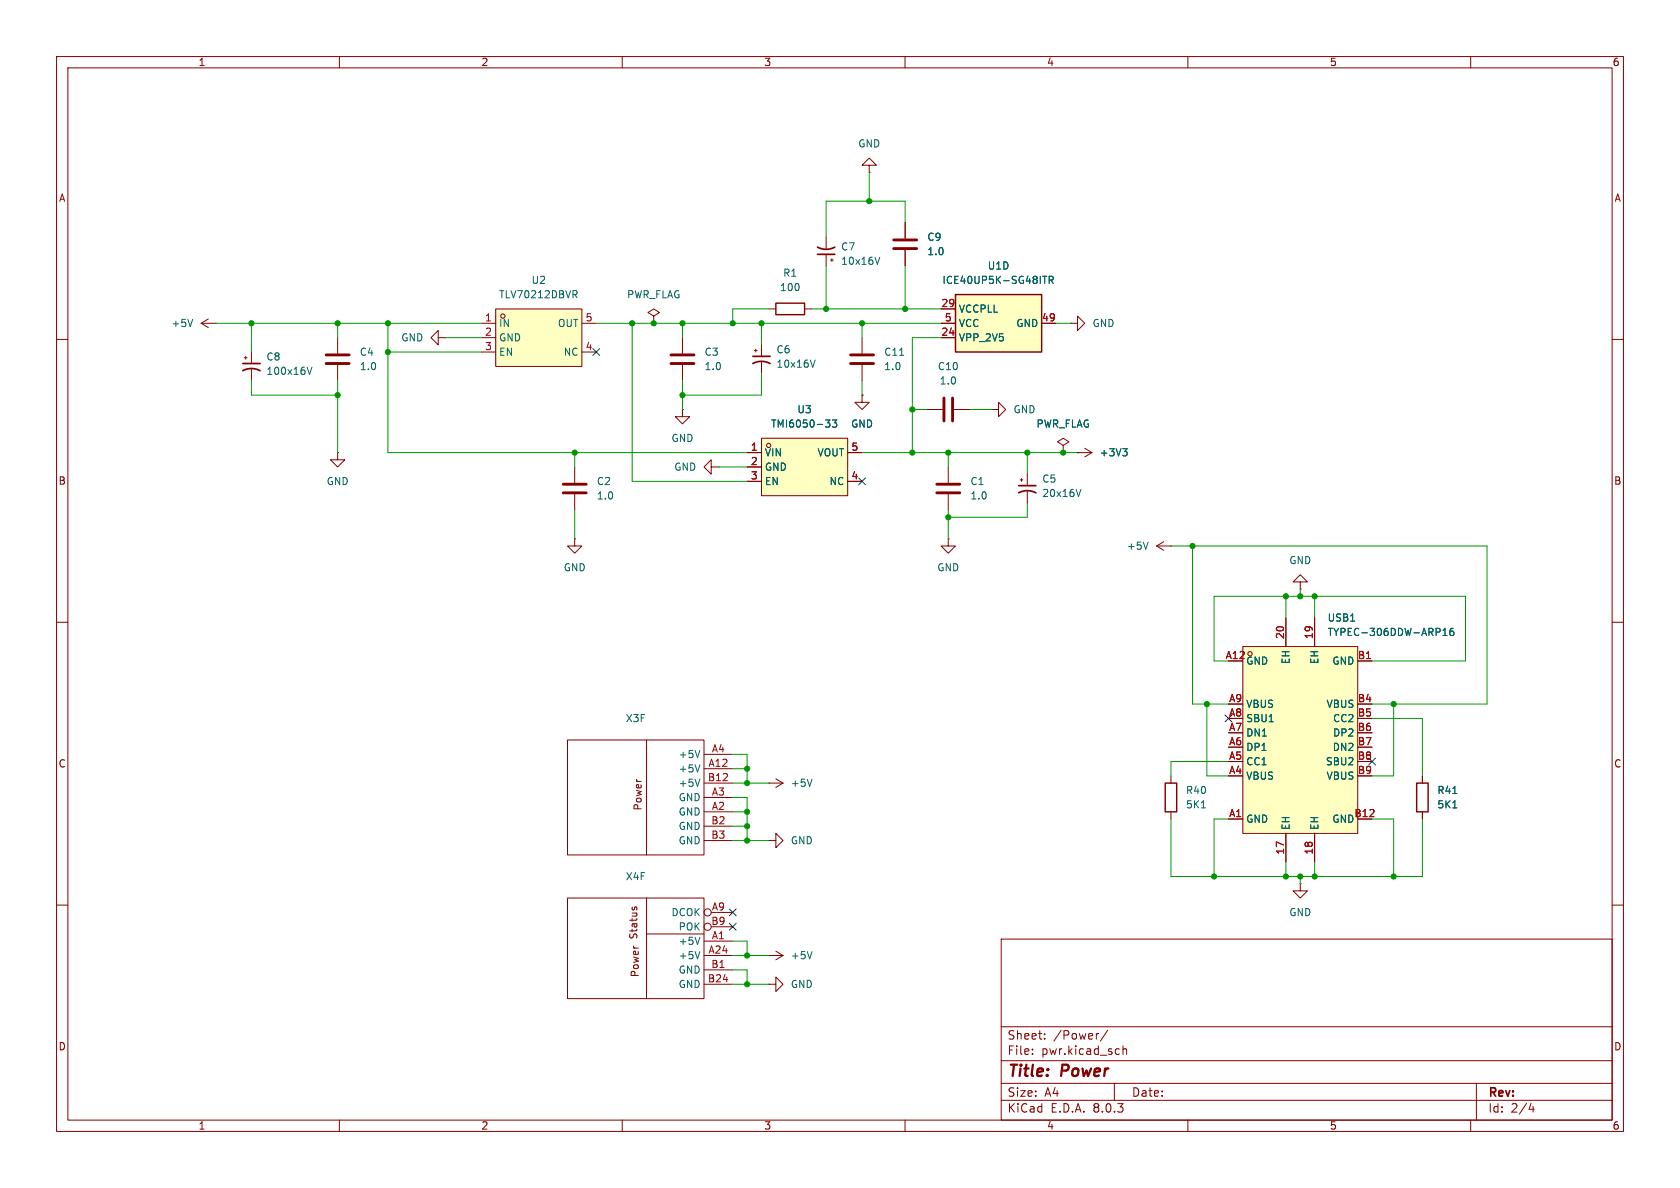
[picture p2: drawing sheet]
<svg xmlns="http://www.w3.org/2000/svg" width="297mm" height="210mm" viewBox="0 0 297 210" stroke-linecap="round" stroke-linejoin="round" font-family="sans-serif">
<g fill="none" stroke="#840000" stroke-width=".18">
<path d="M10 10h277v190h-277zM12 12h273v186h-273zM60 10v2M110 10v2M160 10v2M210 10v2M260 10v2M10 60h2M35.6 57.2l1.2 .7M35.6 57.2h2.5M36.8 56.4l-1.2 .8M38.1 57.2h.1"/>
<path d="M59.7 59.7v2.8M77.5 59.7v-1.3l-1.3 1.3 1.3 1.3v-1.3h1.2M78.7 59.7h.1M120.6 59.7v2.8M189.2 57.2h1.3v-1.3l1.3 1.3-1.3 1.2v-1.2M189.2 57.2h.1M285 60h2M43.2 63.2h.5M43.4 63v.5M44.4 62.2v2.1M44.4 65.3v2M59.7 64.5v2.8"/>
<path d="M120.6 72.4v1.3h1.3l-1.3 1.2-1.2-1.2h1.2M120.6 72.4h.1M120.6 64.5v2.8M175.3 72.4h1.2v-1.3l1.3 1.3-1.3 1.3v-1.3M175.3 72.4h.1M188 78.7l1-.6-1-.6-1.1 .6 1.1 .6v1.3M191.8 79.2l1.2 .8M59.7 80v1.3h1.3l-1.3 1.3-1.3-1.3h1.3M59.7 80h.1M101.6 95.3v1.2h1.3l-1.3 1.3-1.3-1.3h1.3M101.6 95.3h.1M101.6 82.6v2.7"/>
<path d="M101.6 87.4v2.8M125.7 82.6v-1.3l-1.2 1.3 1.2 1.2v-1.2h1.3M127 82.6h.1M167.6 95.3v1.2h1.3l-1.3 1.3-1.2-1.3h1.2M167.6 95.3h.1M167.6 82.6v2.7M167.6 87.4v2.8M180.3 84.8h.5M180.6 84.6v.5M181.6 83.8v2.1M181.6 86.9v2M188 80h.1"/>
<path d="M190.5 80h.1M190.5 80h2.5M193 80l-1.2 .8M204.5 96.5l1.2 .8M204.5 96.5h2.5M205.7 95.8l-1.2 .7M207 96.5h.1M10 110h2M229.9 102.9h1.2l-1.2-1.3-1.3 1.3h1.3v1.2M229.9 104.1h.1M285 110h2M251.5 137.2v1.2"/>
<path d="M10 160h2M251.5 143.5v1.3M285 160h2M177 166h108v32h-108zM60 198v2M110 198v2M160 198v2M177 194.5h108M177 191.5h108M177 187.5h108M177 181.5h108M182.5 186.3v.1"/>
<path d="M182.5 185.5v.1M184.7 183.6v.1M184.7 182.8v.1M194.2 182.7l-.2 .1M195.8 182.1l-1.3 2M197 191.5v3M198.5 184.9v1.5M198.5 185.5l.2-.1 .4 .1 .1 .9M210 198v2M260 198v2M261 191.5v6.5M270.7 195l-.4 1.1h.9"/>
<path d="M271 195.6v1"/>
</g>
<path d="M42.9 65.5a3.2 3.2 0 0 1 3.1 0M42.9 64.3h3.1M180.1 87.1a3.2 3.2 0 0 1 3 0M180.1 85.9h3" fill="none" stroke="#840000" stroke-width=".3"/>
<path d="M34.1 56.5l-.5 1.2M54.3 64.9l.4 1.3 .4-1.3M198.5 79.3h.8l-.5 .5M199 79.8l.3 .2v.3l-.3 .3M191.1 86.5l-.4 1.3M203 95.8l-.5 1.3M256.8 140.3h.8M256.8 142.8h.8" fill="none" stroke="#006464" stroke-width=".18"/>
<path d="M57.7 64.3h4M57.7 62.7h4M118.6 64.3h4.1M118.6 62.7h4.1M99.6 87.1h4M99.6 85.6h4M165.6 87.1h4.1M165.6 85.6h4.1" fill="none" stroke="#840000" stroke-width=".51"/>
<path d="M250.4 138.4h2.1v5.1h-2.1z" fill="none" stroke="#840000" stroke-width=".25"/>
<path d="M87.6 54.6h15.3v10.2h-15.3z" fill="#ffffc2"/>
<g fill="none" stroke="#840000" stroke-width=".18">
<path d="M85.1 57.2h2.5M85.1 59.7h2.5M87.6 54.6h15.3v10.2h-15.3zM102.9 57.2h2.5M115.6 55.9l1-.7-1-.6-1 .6 1 .7v1.3M115.6 57.2h.1M85.1 62.2h2.5M102.9 62.2h2.5M229.9 156.2v1.3h1.2l-1.2 1.3-1.3-1.3h1.3M229.9 156.2h.1"/>
<circle cx="88.9" cy="55.9" r=".38"/>
</g>
<path d="M101.3 51.4h.5l.2 .2-.1 .4h-.6M101.6 52l.4 .6" fill="none" stroke="#006464" stroke-width=".18"/>
<path d="M168.9 52.1h15.2v10.1h-15.2z" fill="#ffffc2"/>
<path d="M168.9 52.1h15.2v10.1h-15.2z" fill="none" stroke="#840000" stroke-width=".25"/>
<path d="M166.4 59.7h2.5M166.4 54.6h2.5M166.4 57.2h2.5M184.1 57.2h2.6M163.8 72.4h2.8M168.7 72.4h2.7" fill="none" stroke="#840000" stroke-width=".18"/>
<path d="M184.3 48.8h.8M184.7 48.8v1.3M185.5 49.5l.6-.1 .1-.1-.1-.3-.6-.2v1.3M185.8 49.5l.4 .6" fill="none" stroke="#006464" stroke-width=".18"/>
<path d="M166.9 70.4v4M168.4 70.4v4" fill="none" stroke="#840000" stroke-width=".51"/>
<path d="M219.7 114.3h20.3v33h-20.3z" fill="#ffffc2"/>
<g fill="none" stroke="#840000" stroke-width=".18">
<path d="M146 41.9v2M146 45v2M146.8 46h.5M147.1 45.7v.5M219.7 114.3h20.3v33h-20.3zM227.3 109.2v5.1M232.4 109.2v5.1M240 116.8h2.6M100.3 130.8h24.2v20.3h-24.2zM114.3 130.8v20.3M124.5 138.4h5M124.5 135.9h5"/>
<path d="M124.5 133.4h5M135.9 138.4h.1M135.9 138.4h2.5M137.2 137.7l1.2 .7M138.4 138.4l-1.2 .8M207 137.2v1.2M100.3 158.8h24.2v17.7h-24.2zM114.3 158.8v17.7M124.5 143.5h5M124.5 141h5M124.5 146.1h5M124.5 148.6h5"/>
<path d="M135.9 148.6h1.3v-1.3l1.2 1.3-1.2 1.3v-1.3M135.9 148.6h.1M207 143.5v1.3M217.2 144.8h2.5M227.3 147.3v5.1M232.4 147.3v5.1M111.8 160.4l-.1 .3M112.2 160.7v-.3l.2-.1 .2 .2v.2M114.3 165.1h10.2M124.5 166.4h5M124.5 168.9h5M124.5 171.5h5"/>
<path d="M124.5 174h5M125.7 161.3h3.8M125.7 163.8h3.8M135.9 174h1.3v-1.3l1.2 1.3-1.2 1.3v-1.3M135.9 174h.1M135.9 168.9h.1M135.9 168.9h2.5M137.2 168.1l1.2 .8M138.4 168.9l-1.2 .8"/>
<circle cx="221" cy="115.6" r=".38"/>
<circle cx="125.1" cy="163.8" r=".63"/>
<circle cx="125.1" cy="161.3" r=".63"/>
</g>
<path d="M155.5 45.5l-.4 1.2M255.1 112.3h.7M255.1 111.4l.4-.3v1.2M256.9 111.1h-.4a.86 .86 0 0 0 0 1.2l.5-.1v-.4l-.2-.2h-.4l-.1 .2M123.7 135.2l-.4 1.3M123.7 132.7l-.4 1.2M123.7 137.7l-.4 1.3M143.6 137.7l-.5 1.3M212.4 142.8h.7M123.7 165.7l-.4 1.2M123.7 168.2l-.4 1.3M143.6 168.2l-.5 1.3" fill="none" stroke="#006464" stroke-width=".18"/>
<path d="M206 138.4h2v5.1h-2z" fill="none" stroke="#840000" stroke-width=".25"/>
<path d="M144.5 43.7a3.2 3.2 0 0 0 3.1 0M144.5 45h3.1" fill="none" stroke="#840000" stroke-width=".3"/>
<path d="M134.6 77.5h15.3v10.1h-15.3z" fill="#ffffc2"/>
<g fill="none" stroke="#840000" stroke-width=".18">
<path d="M153.7 29.2h1.2l-1.2-1.3-1.3 1.3h1.3v1.3M153.7 30.5h.1M160 39.4v2.8M135.9 54.6h1.3M142.2 54.6h1.3M152.4 59.7v2.8M160 44.2v2.8M166.4 54.6h2.5M166.4 59.7h2.5M166.4 57.2h2.5M184.1 57.2h2.6M133.3 62h.6"/>
<path d="M133.6 61.7v.5M134.6 77.5h15.3v10.1h-15.3zM134.6 61v2M134.6 64v2M152.4 69.9v1.2h1.3l-1.3 1.3-1.3-1.3h1.3M152.4 69.9h.1M152.4 64.5v2.8M132.1 80h2.5M132.1 82.6h2.5M132.1 85.1h2.5M149.9 80h2.5M149.9 85.1h2.5"/>
<path d="M188 80h.1M190.5 80h.1M227.3 109.2v5.1M232.4 109.2v5.1M240 116.8h2.6M251.5 137.2v1.2M217.2 144.8h2.5M227.3 147.3v5.1M232.4 147.3v5.1M251.5 143.5v1.3"/>
<circle cx="135.9" cy="78.7" r=".38"/>
</g>
<g fill="none" stroke="#006464" stroke-width=".18">
<path d="M184.3 48.8h.8M184.7 48.8v1.3M185.5 49.5l.6-.1 .1-.1-.1-.3-.6-.2v1.3M185.8 49.5l.4 .6M144.1 63.6l-.4 1.3M145.9 74.2h.8l-.4 .5 .4 .1v.5l-.2 .2h-.4M147.1 74.2h.8l-.4 .5 .4 .1v.6l-.2 .1-.6-.1M159 62.8h.8M198.5 79.3h.8l-.5 .5M199 79.8l.3 .2v.3l-.3 .3M255.1 112.3h.7M255.1 111.4l.4-.3v1.2"/>
<path d="M256.9 111.1h-.4a.86 .86 0 0 0 0 1.2l.5-.1v-.4l-.2-.2h-.4l-.1 .2M256.8 140.3h.8M256.8 142.8h.8"/>
</g>
<path d="M158 43.9h4.1M158 42.4h4.1M150.4 64.3h4M150.4 62.7h4" fill="none" stroke="#840000" stroke-width=".51"/>
<path d="M133.1 64.3a3.2 3.2 0 0 1 3 0M133.1 63h3" fill="none" stroke="#840000" stroke-width=".3"/>
<path d="M137.2 53.6h5v2h-5z" fill="none" stroke="#840000" stroke-width=".25"/>
<g fill="none" stroke="#009600" stroke-width=".18">
<path d="M153.7 30.5v5.1M160 39.4v-3.8h-14v6.3M38.1 57.2h47M44.4 57.2v5M59.7 57.2v2.5M68.6 57.2v22.8h63.5M78.7 59.7h6.4M105.4 57.2h61M111.8 57.2v27.9h20.3M120.6 57.2v2.5M134.6 57.2v3.8M135.9 54.6h-6.4v2.6"/>
<path d="M143.5 54.6h22.9M146 47v7.6M152.4 57.2v2.5M160 47v7.6M166.4 59.7h-5.1v20.3M186.7 57.2h2.5M44.4 67.3v2.6h15.3M59.7 67.3v12.7M68.6 62.2h16.5M120.6 67.3v5.1M134.6 66v3.9h-14M152.4 67.3v2.6"/>
<path d="M161.3 72.4h2.5M171.4 72.4h3.9M101.6 80v2.6M101.6 90.2v5.1M127 82.6h5.1M152.4 80h38.1M167.6 80v2.6M167.6 90.2v5.1M181.6 88.9v2.5h-14M181.6 80v3.8M207 96.5h55.9v28h-20.3M210.8 96.5v28h6.4"/>
<path d="M217.2 116.8h-2.6v-11.4h44.5v11.4h-16.5M227.3 105.4v3.8M229.9 104.1v1.3M232.4 105.4v3.8M129.5 133.4h2.6v5M129.5 138.4h6.4M129.5 135.9h2.6M213.4 124.5v12.7h3.8M217.2 134.6h-10.2v2.6M242.6 127h8.9v10.2M246.4 124.5v12.7h-3.8M129.5 141h2.6v7.6"/>
<path d="M129.5 148.6h6.4M129.5 146.1h2.6M129.5 143.5h2.6M207 144.8v10.1h44.5v-10.1M217.2 144.8h-2.6v10.1M227.3 152.4v2.5M229.9 154.9v1.3M232.4 152.4v2.5M242.6 144.8h3.8v10.1M129.5 166.4h2.6v2.5M129.5 171.5h2.6v2.5M129.5 174h6.4"/>
<path d="M129.5 168.9h6.4"/>
</g>
<path d="M104.8 61.6l1.2 1.2M106 61.6l-1.2 1.2M151.8 84.5l1.2 1.2M153 84.5l-1.2 1.2M216.6 126.4l1.2 1.2M217.8 126.4l-1.2 1.2M242 134l1.2 1.2M243.2 134l-1.2 1.2M128.9 163.2l1.2 1.2M128.9 160.7l1.2 1.2M130.1 163.2l-1.2 1.2M130.1 160.7l-1.2 1.2" fill="none" stroke="#000084" stroke-width=".18"/>
<g fill="#009600" stroke="#009600" stroke-width=".18">
<circle cx="246.4" cy="124.5" r=".46"/>
<circle cx="232.4" cy="105.4" r=".46"/>
<circle cx="213.4" cy="124.5" r=".46"/>
<circle cx="210.8" cy="96.5" r=".46"/>
<circle cx="229.9" cy="105.4" r=".46"/>
<circle cx="227.3" cy="105.4" r=".46"/>
<circle cx="167.6" cy="80" r=".46"/>
<circle cx="167.6" cy="91.4" r=".46"/>
<circle cx="181.6" cy="80" r=".46"/>
<circle cx="188" cy="80" r=".46"/>
<circle cx="120.6" cy="57.2" r=".46"/>
<circle cx="115.6" cy="57.2" r=".46"/>
<circle cx="111.8" cy="57.2" r=".46"/>
<circle cx="101.6" cy="80" r=".46"/>
<circle cx="120.6" cy="69.9" r=".46"/>
<circle cx="68.6" cy="62.2" r=".46"/>
<circle cx="68.6" cy="57.2" r=".46"/>
<circle cx="44.4" cy="57.2" r=".46"/>
<circle cx="59.7" cy="57.2" r=".46"/>
<circle cx="59.7" cy="69.9" r=".46"/>
<circle cx="229.9" cy="154.9" r=".46"/>
<circle cx="227.3" cy="154.9" r=".46"/>
<circle cx="246.4" cy="154.9" r=".46"/>
<circle cx="232.4" cy="154.9" r=".46"/>
<circle cx="214.6" cy="154.9" r=".46"/>
<circle cx="132.1" cy="148.6" r=".46"/>
<circle cx="132.1" cy="168.9" r=".46"/>
<circle cx="132.1" cy="138.4" r=".46"/>
<circle cx="132.1" cy="146.1" r=".46"/>
<circle cx="132.1" cy="143.5" r=".46"/>
<circle cx="132.1" cy="174" r=".46"/>
<circle cx="132.1" cy="135.9" r=".46"/>
<circle cx="161.3" cy="80" r=".46"/>
<circle cx="161.3" cy="72.4" r=".46"/>
<circle cx="153.7" cy="35.6" r=".46"/>
<circle cx="129.5" cy="57.2" r=".46"/>
<circle cx="134.6" cy="57.2" r=".46"/>
<circle cx="152.4" cy="57.2" r=".46"/>
<circle cx="146" cy="54.6" r=".46"/>
<circle cx="160" cy="54.6" r=".46"/>
</g>
<g font-size="2.8" fill="#840000">
<text x="178" y="190.9">Title:</text>
<text x="187.7" y="190.9">Power</text>
</g>
<g font-size="2.1" fill="#840000">
<text x="178" y="184">Sheet:</text>
<text x="186.2" y="184">/Power/</text>
<text x="178" y="186.7">File:</text>
<text x="184.1" y="186.7">pwr.kicad_sch</text>
<text x="178" y="196.9">KiCad</text>
<text x="178" y="194.1">Size:</text>
<text x="184.7" y="194.1">A4</text>
<text x="185.7" y="196.9">E.D.A.</text>
<text x="193.3" y="196.9">8.0.3</text>
<text x="200" y="194.1">Date:</text>
<text x="263" y="194.3">Rev:</text>
<text x="263" y="196.9">Id:</text>
<text x="267.1" y="196.9">2/4</text>
</g>
<g font-size="1.8" fill="#840000">
<text x="35" y="11.9">1</text>
<text x="85" y="11.9">2</text>
<text x="135" y="11.9">3</text>
<text x="185" y="11.9">4</text>
<text x="235" y="11.9">5</text>
<text x="285" y="11.9">6</text>
<text x="10.3" y="35.9">A</text>
<text x="285.3" y="35.9">A</text>
<text x="10.3" y="85.9">B</text>
<text x="285.3" y="85.9">B</text>
<text x="10.3" y="135.9">C</text>
<text x="285.3" y="135.9">C</text>
<text x="113.6" y="143.4" transform="rotate(-90 113.6 143.4)">Power</text>
<text x="112.9" y="166.2" transform="rotate(-90 112.9 166.2)">Status</text>
<text x="113.1" y="172.8" transform="rotate(-90 113.1 172.8)">Power</text>
<text x="10.3" y="185.9">D</text>
<text x="285.3" y="185.9">D</text>
<text x="35" y="199.9">1</text>
<text x="85" y="199.9">2</text>
<text x="135" y="199.9">3</text>
<text x="185" y="199.9">4</text>
<text x="235" y="199.9">5</text>
<text x="285" y="199.9">6</text>
</g>
<g font-size="1.8" fill="#006464">
<text x="151.6" y="26.3">GND</text>
<text x="148.6" y="44.5">C7</text>
<text x="148.6" y="47">10x16V</text>
<text x="163.8" y="42.8">C9</text>
<text x="163.8" y="45.3">1.0</text>
<text x="174.5" y="47.9">U1D</text>
<text x="88.1" y="52.9">TLV70212DBVR</text>
<text x="93.9" y="50.4">U2</text>
<text x="110.8" y="52.9">PWR_FLAG</text>
<text x="137.8" y="51.7">100</text>
<text x="138.4" y="49.1">R1</text>
<text x="166.5" y="50.4">ICE40UP5K-SG48ITR</text>
<text x="30.2" y="58">+5V</text>
<text x="88.1" y="58">IN</text>
<text x="98.5" y="58">OUT</text>
<text x="169.4" y="55.5">VCCPLL</text>
<text x="169.4" y="58">VCC</text>
<text x="179.6" y="58">GND</text>
<text x="193" y="58">GND</text>
<text x="47" y="63.9">C8</text>
<text x="63.5" y="63.1">C4</text>
<text x="63.5" y="65.6">1.0</text>
<text x="70.8" y="60.6">GND</text>
<text x="88.1" y="60.6">GND</text>
<text x="88.1" y="63.1">EN</text>
<text x="99.6" y="63.1">NC</text>
<text x="124.5" y="63.1">C3</text>
<text x="124.5" y="65.6">1.0</text>
<text x="137.2" y="62.7">C6</text>
<text x="137.2" y="65.2">10x16V</text>
<text x="156.2" y="63.1">C11</text>
<text x="156.2" y="65.6">1.0</text>
<text x="165.7" y="65.6">C10</text>
<text x="169.4" y="60.6">VPP_2V5</text>
<text x="47" y="66.5">100x16V</text>
<text x="166" y="68.2">1.0</text>
<text x="136.2" y="75.8">TMI6050-33</text>
<text x="140.9" y="73.3">U3</text>
<text x="150.4" y="75.8">GND</text>
<text x="179.1" y="73.3">GND</text>
<text x="183.1" y="75.8">PWR_FLAG</text>
<text x="118.6" y="78.3">GND</text>
<text x="119.1" y="83.4">GND</text>
<text x="135.1" y="80.9">VIN</text>
<text x="135.1" y="83.4">GND</text>
<text x="144.4" y="80.9">VOUT</text>
<text x="194.3" y="80.9">+3V3</text>
<text x="57.7" y="86">GND</text>
<text x="105.4" y="86">C2</text>
<text x="105.4" y="88.5">1.0</text>
<text x="135.1" y="86">EN</text>
<text x="146.5" y="86">NC</text>
<text x="171.5" y="86">C1</text>
<text x="171.5" y="88.5">1.0</text>
<text x="184.2" y="85.5">C5</text>
<text x="184.2" y="88.1">20x16V</text>
<text x="99.6" y="101.2">GND</text>
<text x="165.6" y="101.2">GND</text>
<text x="199.1" y="97.4">+5V</text>
<text x="227.8" y="99.9">GND</text>
<text x="234.6" y="110.1">USB1</text>
<text x="234.6" y="112.6">TYPEC-306DDW-ARP16</text>
<text x="220.2" y="117.7">GND</text>
<text x="228.2" y="117.5" transform="rotate(-90 228.2 117.5)">EH</text>
<text x="233.3" y="117.5" transform="rotate(-90 233.3 117.5)">EH</text>
<text x="235.4" y="117.7">GND</text>
<text x="220.2" y="125.3">VBUS</text>
<text x="234.4" y="125.3">VBUS</text>
<text x="110.5" y="127.9">X3F</text>
<text x="220.2" y="130.4">DN1</text>
<text x="220.2" y="127.9">SBU1</text>
<text x="235.6" y="127.9">CC2</text>
<text x="235.6" y="130.4">DP2</text>
<text x="119.9" y="136.8">+5V</text>
<text x="119.9" y="134.2">+5V</text>
<text x="220.2" y="135.5">CC1</text>
<text x="220.2" y="132.9">DP1</text>
<text x="234.3" y="135.5">SBU2</text>
<text x="235.5" y="132.9">DN2</text>
<text x="119.9" y="141.8">GND</text>
<text x="119.9" y="139.3">+5V</text>
<text x="139.7" y="139.3">+5V</text>
<text x="209.6" y="140.6">R40</text>
<text x="209.6" y="143.1">5K1</text>
<text x="220.2" y="138">VBUS</text>
<text x="234.4" y="138">VBUS</text>
<text x="254" y="140.6">R41</text>
<text x="254" y="143.1">5K1</text>
<text x="119.9" y="144.4">GND</text>
<text x="119.9" y="146.9">GND</text>
<text x="119.9" y="149.5">GND</text>
<text x="139.7" y="149.5">GND</text>
<text x="220.2" y="145.6">GND</text>
<text x="228.2" y="146.8" transform="rotate(-90 228.2 146.8)">EH</text>
<text x="233.3" y="146.8" transform="rotate(-90 233.3 146.8)">EH</text>
<text x="235.4" y="145.6">GND</text>
<text x="110.5" y="155.8">X4F</text>
<text x="118.6" y="162.2">DCOK</text>
<text x="119.9" y="167.2">+5V</text>
<text x="119.9" y="164.7">POK</text>
<text x="227.8" y="162.2">GND</text>
<text x="119.9" y="169.8">+5V</text>
<text x="119.9" y="172.3">GND</text>
<text x="139.7" y="169.8">+5V</text>
<text x="119.9" y="174.9">GND</text>
<text x="139.7" y="174.9">GND</text>
</g>
<g font-size="1.8" fill="#a90000">
<text x="85.7" y="56.9">1</text>
<text x="85.7" y="59.4">2</text>
<text x="103.4" y="56.9">5</text>
<text x="166.3" y="59.4">24</text>
<text x="166.3" y="54.4">29</text>
<text x="166.9" y="56.9">5</text>
<text x="184.1" y="56.9">49</text>
<text x="85.7" y="62">3</text>
<text x="103.4" y="62">4</text>
<text x="132.6" y="79.8">1</text>
<text x="132.6" y="82.3">2</text>
<text x="150.4" y="79.8">5</text>
<text x="132.6" y="84.8">3</text>
<text x="150.4" y="84.8">4</text>
<text x="227.1" y="113.1" transform="rotate(-90 227.1 113.1)">20</text>
<text x="232.2" y="113.1" transform="rotate(-90 232.2 113.1)">19</text>
<text x="216.6" y="116.6">A12</text>
<text x="240" y="116.6">B1</text>
<text x="217.2" y="124.2">A9</text>
<text x="240" y="124.2">B4</text>
<text x="217.2" y="131.8">A6</text>
<text x="217.2" y="129.3">A7</text>
<text x="217.2" y="126.7">A8</text>
<text x="240" y="126.7">B5</text>
<text x="240" y="129.3">B6</text>
<text x="240" y="131.8">B7</text>
<text x="125.1" y="135.6">A12</text>
<text x="125.7" y="133.1">A4</text>
<text x="217.2" y="136.9">A4</text>
<text x="217.2" y="134.4">A5</text>
<text x="240" y="134.4">B8</text>
<text x="240" y="136.9">B9</text>
<text x="125.1" y="138.2">B12</text>
<text x="125.7" y="143.3">A2</text>
<text x="125.7" y="140.7">A3</text>
<text x="125.7" y="145.8">B2</text>
<text x="125.7" y="148.3">B3</text>
<text x="217.2" y="144.5">A1</text>
<text x="239.4" y="144.5">B12</text>
<text x="227.1" y="151.2" transform="rotate(-90 227.1 151.2)">17</text>
<text x="232.2" y="151.2" transform="rotate(-90 232.2 151.2)">18</text>
<text x="125.7" y="161">A9</text>
<text x="125.7" y="163.6">B9</text>
<text x="125.7" y="166.1">A1</text>
<text x="125.1" y="173.7">B24</text>
<text x="125.1" y="168.7">A24</text>
<text x="125.7" y="171.2">B1</text>
</g>
</svg>
